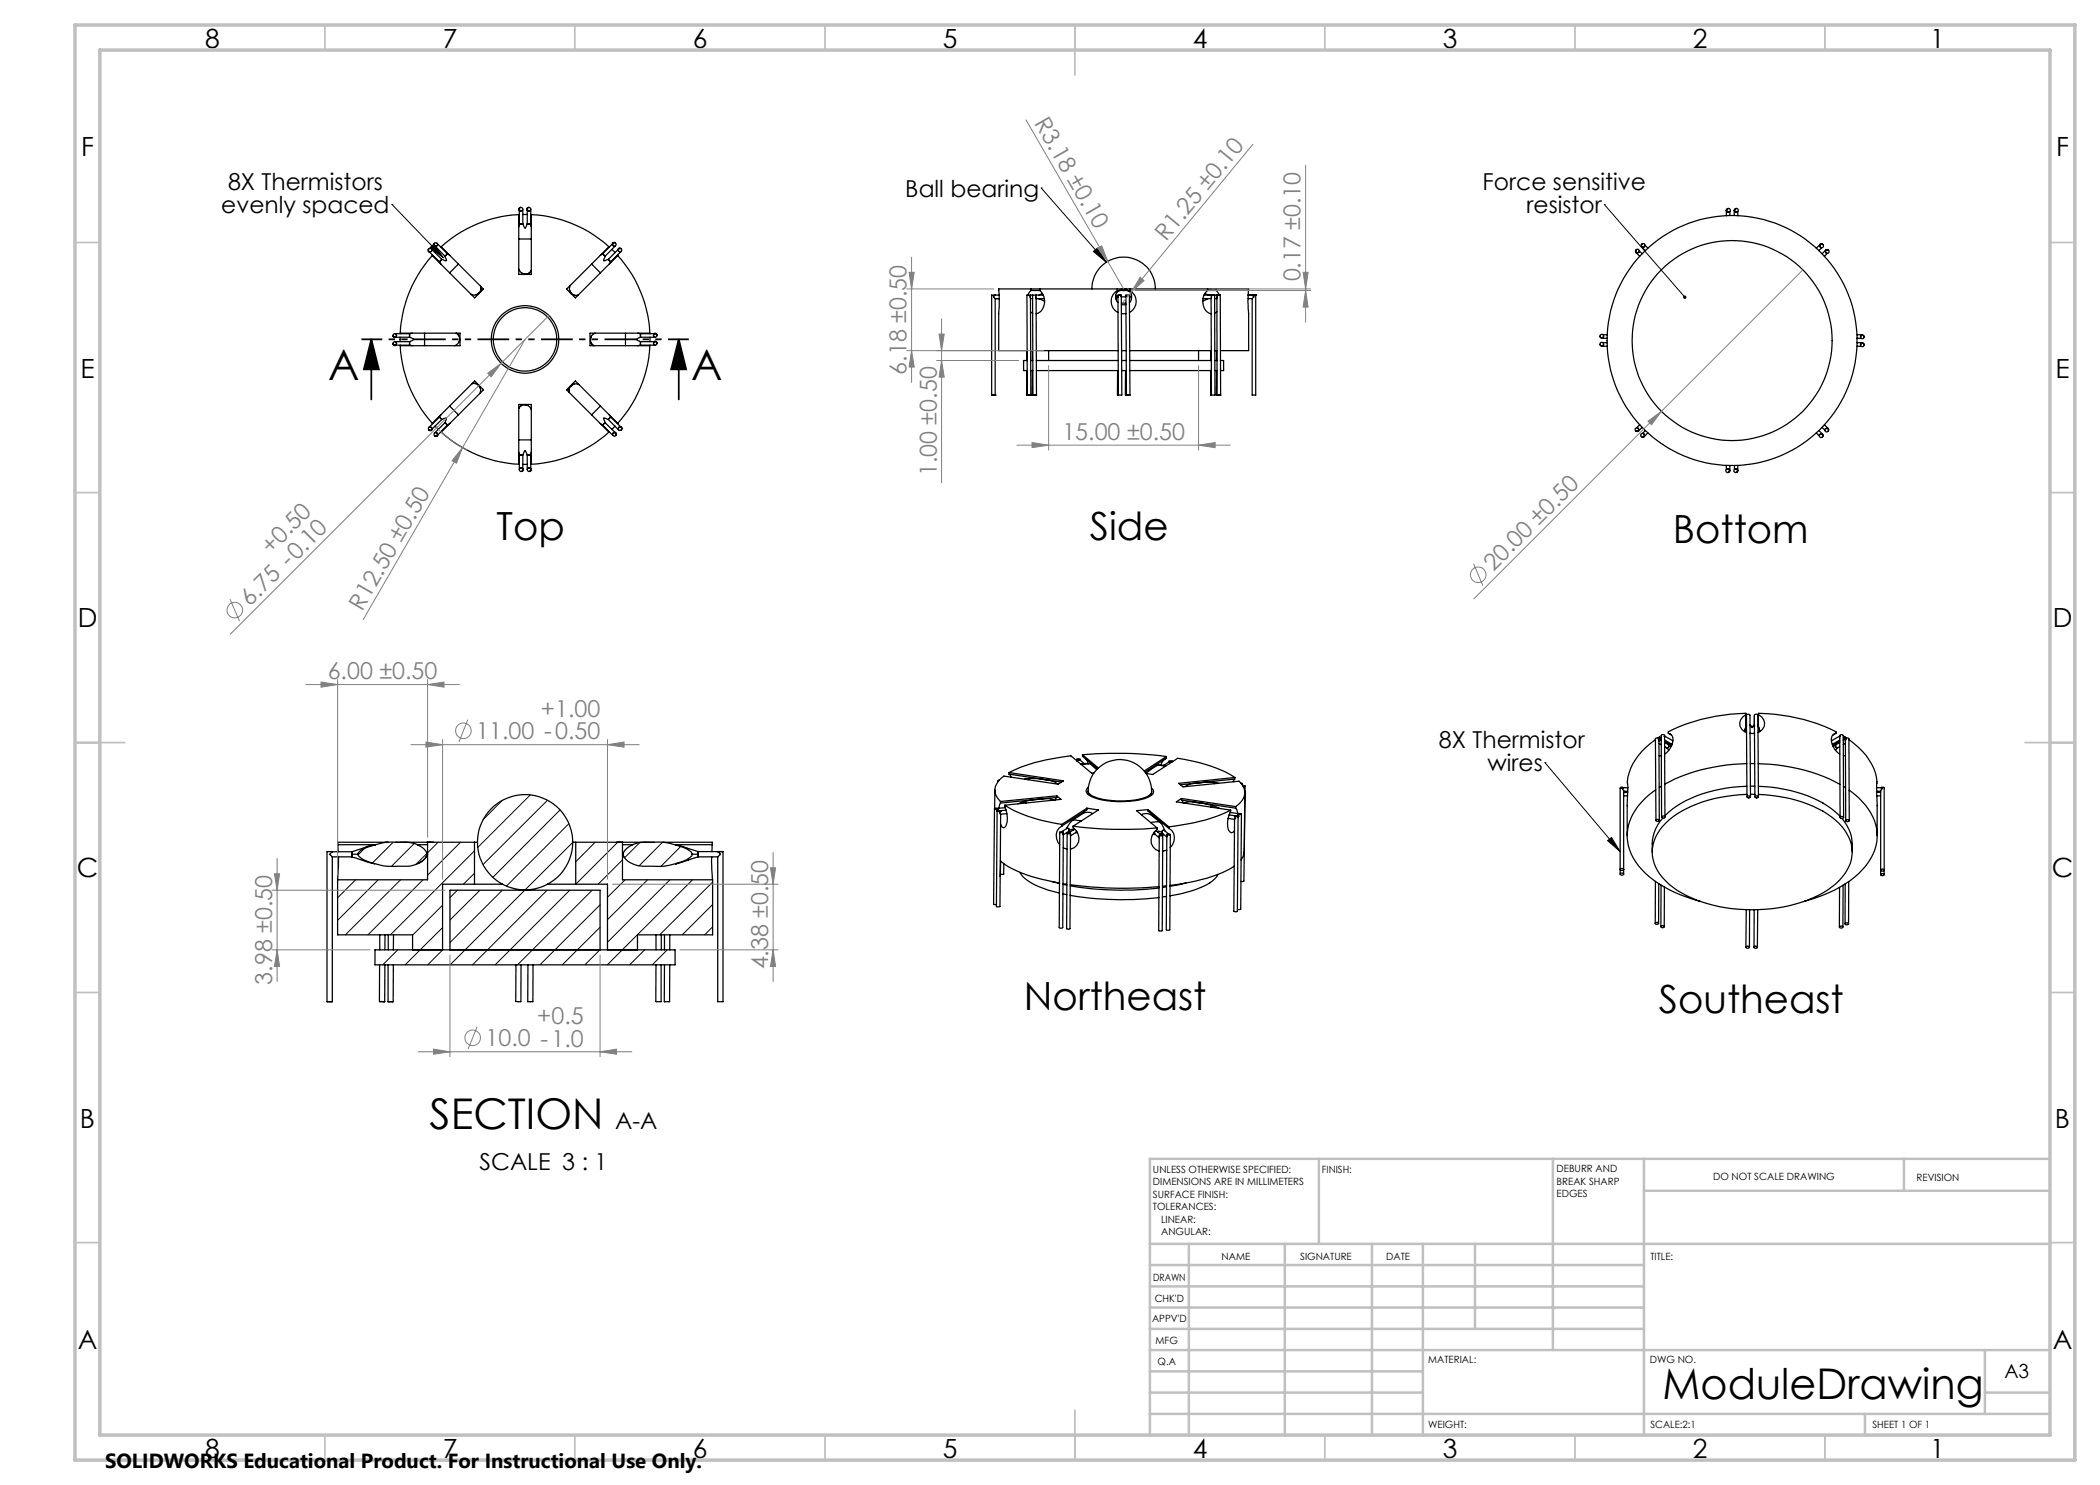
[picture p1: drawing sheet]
<svg xmlns="http://www.w3.org/2000/svg" width="420mm" height="297mm" viewBox="0 0 420 297" stroke-linecap="round" stroke-linejoin="round" font-family="sans-serif">
<g fill="none" stroke="#000" stroke-width=".25">
<path d="M85.8 49.8l-.2 .4 .3 .2M86.3 50.3l-.2 .1-.3-.1 2.1 2.1M86.3 49.8l2.1 2.1M86.5 51.1a25 25 0 0 0-6.5 15.5M86.5 51v.1M86.9 48.6l-.2 .2v.3l.4 .2M87.4 49.1l-.2 .1-.3-.1 2.1 2.2M87.4 48.7l2.1 2.1M87.7 49.9l-.7 .6M87.9 52.4l.3 .4M88.2 49.4h.1M88.2 49.4l8.5 8.4-1.8 1.8-8.4-8.5"/>
<path d="M88.4 51.9l-.5 .5M88.4 51.9l.9 .2M89 51.3l.3 .8M89.3 52.1h.1M89.5 50.8l-.5 .5M89.5 50.8l.5 .3M91.7 52.8l-1.8 1.8M95.7 58.6l-.5 .3M95.7 58.6a1.25 1.25 0 0 1-1.5 .2M96.1 57.2l.1 .8-.5 .6M96.2 57.3v.7M103.8 47.8h2.5"/>
<path d="M103.8 53.8v.2a1.17 1.17 0 0 0 1.2 .8M103.8 42.9a25 25 0 0 0-15.6 6.5M103.8 42.9v12h2.5v-12M103.9 44.8h.7M103.9 42.9h-.1M103.9 44.8l-.1 .6M104.2 41.5l-.4 .2 .1 .4M104.2 42.2l-.3-.4v3M104.4 54.6l.6 .2M104.6 44.8l.4 .8 .4-.8M104.6 42.9h.8M104.6 41.9v2.9"/>
<path d="M105.1 45.6h-.1M105.4 44.8h.8M105.8 41.5l-.4 .2v.4M105.8 42.2l-.4-.4v3M106.2 42.9h.1M106.2 41.9v2.9M106.2 44.8l.1 .6M106.3 54.1l-.5 .5-.8 .2M106.3 54.1l-.6 .5M106.3 42.9a25 25 0 0 1 15.5 6.5M113.9 58.1l.4 .5M114.1 57.1a1.26 1.26 0 0 0 .2 1.5"/>
<path d="M114.3 58.6l.6 .5 .8-.1M114.9 59.1h.7M118.3 52.8l1.8 1.8M120.5 50.8l.5 .5M120.5 50.8l-.4 .3M120.8 52.1h.1M121 51.3l-.2 .8 .8-.2M121.6 51.9l.5 .5M121.8 49.4h.1M121.8 49.4l-8.5 8.4 1.8 1.8 8.4-8.5M122.1 52.4l-.3 .4M122.4 49.9l.6 .6"/>
<path d="M122.6 49.1l-.1-.1 .1-.4-2.1 2.2M123.1 49.2l-2.1 2.1M123.1 48.6l-.4-.1-.3 .3M123.5 51v.1M123.5 51.1a25 25 0 0 1 6.5 15.5M123.8 50.3l-.2-.2 .2-.3-2.2 2.1M124.2 50.3l-2.1 2.1M124.2 49.8l-.4-.2-.2 .3M199 59h-.7v20M199 59l-.1 .2a.33 .33 0 0 0 .1 .5M199 59.7h.8M199 59h.8"/>
<path d="M199 59.7v19.3M206.1 59h-.7l.1 20M206.1 59l-.1 .4 .1 .1 .1 19.5M206.1 59.7h.4M206.1 59h.4M206.2 57.8h-6.5l.1 1.5-.1 10.8h5.7M206.2 58.1l-.6 .9M206.2 57.8v.3M206.2 58.1h1.8M206.2 57.8h1.8M206.5 59h.7M206.5 59l.1 20"/>
<path d="M207.2 59l-.1 .4 .1 .1 .1 19.5M207.2 59.7h1.6M207.2 59h1.4M207.8 59.7l1.1 .5M208 58.1a2.86 2.86 0 0 1-.4 4.5l-.4 .2M208 57.8h15.5M208 57.8v.3M208.5 58.7l-.7 .3M218.4 57.8a6.4 6.4 0 0 1 6.3-6.4 6.4 6.4 0 0 1 6.4 6.4M223.1 59.4l.1 .4M223.1 59.4h.1M223.2 59l-.1 .4"/>
<path d="M223.2 59.4l.1 .9 .3 .2M223.2 59.4h.4M223.2 59.4a1.13 1.13 0 0 1 1.5-1.3 1.11 1.11 0 0 1 1.2 .2 1.11 1.11 0 0 1 .4 1.1M223.5 57.8v.3a2.52 2.52 0 0 0 .1 4.4M223.5 57.8h2.5M223.6 59.4v-.4h.7v.4M223.6 59.4a.34 .34 0 0 1 .3-.4 .34 .34 0 0 1 .4 .4M223.6 59.4l.1 19.6M224.3 59.4l.1 19.6h-.7M224.3 59.4h.9M225.2 59.4l.1 19.6h.7l-.1-19.6M225.2 59.4v-.4h.7v.4"/>
<path d="M225.9 59.4h.4M226 58.3a1.63 1.63 0 0 0-2.5 0M226 57.8v.3a2.49 2.49 0 0 1-.1 4.4M226 57.8h15.5M226.3 58.9v.5M226.3 59.4a1.09 1.09 0 0 1-.4 1.1l.1-.1M226.3 59.4h.1M226.3 59.4v.4M240.6 59.7h1.6M240.8 59h2.7M241 58.7l.7 .3M241.5 58.1a2.79 2.79 0 0 0 .6 4.6l.2 .1"/>
<path d="M241.5 57.8v.3M241.5 58.1h1.8M241.5 57.8h1.8M241.6 59h.1M241.7 59.7l-1.1 .5M242.2 59h.7zM242.2 59l.1 .4-.1 .2 .1 19.4M242.9 59l.1 20h-.7M242.9 59.7h.5M243.3 57.8h6.4l-.1 2.7 .1 2.1v7.5h-5.6M243.3 58.1l.6 .9M243.3 57.8v.3"/>
<path d="M243.3 59h.8zM243.3 59l.2 .4-.1 19.6M244.1 59v20h-.7M249.6 59.7h.8M249.6 59h.8M250.4 59h.7zM250.4 59l.1 .1a.27 .27 0 0 1 .3 .3 .27 .27 0 0 1-.3 .3h-.1M251.1 59h.1M251.1 59v20h-.7v-19.3M327.2 50.5l.7 .8M327.3 49.9l-.2 .2 .1 .4M327.8 50.4l-.2 .2-.4-.1"/>
<path d="M327.8 50.2l.6 .6M328.3 49.4l.8 .7M328.4 48.8l-.2 .2 .1 .4M328.9 49.3l-.2 .2-.4-.1M329 49l.6 .6M345.7 41.7l-.3 .1-.1 .3M345.7 42.4l-.3-.1-.1-.3v1.1M346 42.3v.8M347.3 41.7l-.3 .1-.1 .3M347.3 42.4l-.3-.1-.1-.3v1.1M347.6 42.3v.8M364 48.9l.4-.1 .2 .1"/>
<path d="M364 48.9l-.1 .3 .2 .3M364 48.9l-.7 .7M364.3 49.5l-.5 .6M365.1 50l.4-.1 .2 .2M365.2 50l-.1 .3 .1 .3M365.2 50l-.8 .8M365.5 50.7l-.6 .6M78.6 68.7l.2 .4 .4-.1M78.6 67.1l.2 .4 .4-.1M79 68.3h2.9M79 66.7h2.9M79.3 68.7l-.3 .3h2.9"/>
<path d="M79.3 67.1l-.3 .3h2.9M80 67.4v.9M80 69.1a25 25 0 0 0 6.5 15.6M80 66.6v.1M80 69v.1M80 66.6h12v2.5h-12M81.9 68.3v.7M81.9 66.7v.7M81.9 67.4l.8 .4M81.9 69l.6 .1M82.5 66.6l-.6 .1M82.7 67.8l-.8 .5"/>
<path d="M82.7 67.8v.1M84.9 66.6v2.5M91.2 66.6l.6 .5 .1 .8M91.3 66.6l.5 .6M91.9 67.9l-.1 .6M91.9 67.9a1.41 1.41 0 0 1-1 1.2M94.4 76.8l.7-.1 .6 .4M94.4 76.7h.7M95.7 77.1l.4 .6M95.7 77.1a1.25 1.25 0 0 1 .3 1.6M113.8 77.7v.8M114.3 77.1l-.5 .7 .1 .7"/>
<path d="M114.8 76.8l-.5 .3M115.8 76.9a1.26 1.26 0 0 0-1.5 .2M118.1 67.9l.2 .7 .5 .5M118.3 67.3l-.2 .6M118.3 68.6l.4 .5M119.1 66.6a1.27 1.27 0 0 0-1 1.3M125.1 66.6v2.5M127.3 67.9h.1M127.3 67.9l.8 .4M127.5 66.6l.6 .1M128.1 66.7v.7M128.1 66.7h3l-.4 .4"/>
<path d="M128.1 68.3h3l-.4 .4M128.1 68.3v.7M128.1 67.4l-.8 .5M128.1 69h2.9M128.1 67.4h2.9M128.1 69l-.6 .1M130 69.1a25 25 0 0 1-6.5 15.6M130 66.6v.1M130 66.6h-12v2.5h12M130 67.4v.9M130 69v.1M130.8 66.7h.4l.2 .4"/>
<path d="M130.8 68.3h.4l.2 .4M198.3 79h.1M198.3 79h.7zM199 79h.1M205.3 79h.2zM205.4 70.1v2M205.4 74.1l-.1 4.9M205.4 72.1h-.7v2h.8M205.5 79h.7zM206.1 62.3l.5 .3M206.1 72.1h.5M206.1 74.1h.5"/>
<path d="M206.1 70.1h.5M206.4 79h.8zM206.5 70.1v2M206.5 74.1l-.1 4.9M206.6 79h.7zM207.2 79h.1M207.3 72.1h16.3M207.3 70.1h16.3M207.3 74.1h16.4M209.7 70.1v2M223.5 74.1v4.9h.2M223.5 60.4l.1 .1"/>
<path d="M224.3 60.9h.9M224.3 60.6h.9M224.3 62.7h.9M224.3 72.1h.9M224.3 70.1h.9M224.4 74.1h.8M225.1 74.1v4.9h.7M225.8 79h.1M225.9 70.1h16.4M226 72.1h16.3M226 74.1h16.3M239.7 70.1v2"/>
<path d="M242.2 74.1l-.1 4.9h.2M242.2 70.1v2M243 70.1h.4M243 72.1h.4M243 74.1h.4M243.3 74.1v4.9h.1M243.3 70.1v2M243.4 79h.6M243.4 62.3l-.4 .3M244 79h.1M244.1 72.1h.6v2h-.6M320 67.2l.1 .4 .3 .1"/>
<path d="M320 68.8l.1 .3 .3 .1M320.6 67h.9M320.6 68.5h.8M320.7 67.2l-.1 .3-.2 .2h1M320.7 68.8l-.1 .4h-.2h1.1M371.4 67h1.1M371.4 67.7h.8M371.4 69.2h.8M371.4 68.5h1.1M372.4 68.5l.3 .1 .1 .4M372.4 67l.3 .1 .1 .3M372.5 68.5l-.3 .2-.1 .3"/>
<path d="M372.5 67l-.3 .1-.1 .3M86.4 85.8l-.2 .3-.4-.1M86.5 84.7h.1M86.5 84.7l8.4-8.5 1.8 1.8-8.5 8.4M87 85.2l.7 .7M87.6 87l-.3 .3-.4-.2M87.9 83.4l.5 .5M87.9 83.4l-2.1 2.1M88.2 86.4h.1M88.2 82.9l-.3 .5M88.2 86.4a25 25 0 0 0 15.6 6.4M88.4 83.9l-2.1 2.1 .1-.1-.1-.4"/>
<path d="M88.4 83.9l.9-.3-.3 .9M89 84.5l.5 .5M89 84.5l-2.1 2.1M89.2 83.6h.1M89.5 85l-2.1 2.1v-.5M89.9 81.2l1.8 1.8M90 84.7l-.5 .3M103.8 88h2.5M103.8 92.8h.1M103.8 90.4l.1 .6M103.8 92.8v-11.9h2.5v11.9M103.9 91h.7"/>
<path d="M103.9 91v2.9M104.3 81.1l-.5 .5M104.6 93.7v.4l-.4 .2M104.6 91v2.9l-.4-.3M104.6 91l.4-.8 .4 .8M104.6 92.9h.8M105 90.2h.1M105 81l-.8 .1-.4 .6M105 81l.6 .1M105 81a1.33 1.33 0 0 1 1.3 .9M105.4 91h.8M105.4 91v2.9"/>
<path d="M106.2 91v2.9l-.1-.2-.3-.1M106.2 93.7v.4l-.4 .2M106.2 92.8h.1M106.3 90.4l-.1 .6M120.1 84.7l.4 .3M120.1 81.2l-1.8 1.8M120.5 85l2.1 2.1M120.8 83.7l.8 .2M120.8 83.7l.2 .8M120.8 83.6v.1M121 84.5l-.5 .5M121 84.5l2.1 2.1"/>
<path d="M121.6 83.9l2.1 2.1M121.8 86.4a25 25 0 0 1-15.5 6.4M121.8 82.9l.3 .5M121.8 86.4h.1M122.1 83.4l2.1 2.1h-.4M122.1 83.4l-.5 .5M122.6 86.6l.1-.1 .4 .1M122.9 86.5l.4 .2-.2 .4M123 85.2l-.6 .7M123.5 84.7h.1M123.5 84.7l-8.4-8.5-1.8 1.8 8.5 8.4M124.1 85.3l.2 .1 .1 .3-.2 .3"/>
<path d="M327.1 86.1l.3 .2 .3-.1M327.6 85.7l.2 .2-.1 .3M327.9 84.9l-.6 .6M328.3 87.3l.3 .2 .2-.2M328.4 85.5l-.7 .7M329.1 86.1l-.6 .6M329.6 86.6l-.8 .7 .1-.2-.1-.3M345.3 93.1v.8M346 94.1l-.1 .3-.4 .1M346 93.1v1.1l-.2-.3-.3-.1M346.9 93.1v.8M347.6 94.1l-.1 .3-.4 .1"/>
<path d="M347.6 93.1v1.1l-.1-.3-.4-.1M363.3 86.6l.6 .6M363.8 86.1l.7 .8-.3-.2-.2 .2M364.4 85.5l.6 .5M364.5 86.8l.1 .3-.1 .3M364.9 84.9l.8 .8-.4-.1-.2 .2M365.6 85.7l.2 .3-.2 .3M199 158l-.1 3.7M199.6 156.1v.2M199.8 156l-.2 .1 .1 .1M201.8 154.5a34.8 34.8 0 0 1 12.4-3.3l4.1 3.4h.5M201.8 154.8l.4 .6"/>
<path d="M201.8 154.5v.3M201.8 154.5l10.9 1.7-1.1 .6M201.8 154.8l10.5 1.6M204.9 155.8l1.2-.1-.5 .2M206.1 155.7h1.1a9.1 9.1 0 0 1 4.4 1.1M211.3 159.5l-.3 .5M211.3 159.2l.9 .7-11.2 1.1M211.3 159.2l-11.2 1.1M211.3 159.5l-11.2 1.1M211.3 159.2v.3M211.6 156.8l-10.8-1.6a3.3 3.3 0 0 0-1.6 3.8l.9 1.3M215.3 151.9v.2"/>
<path d="M215.4 151.8l.6 .1-.3 .1zM215.8 152l1.1 .7M215.8 152l-.4 .2M216 151.9v.1M216.3 152.9l.7-.1a1.05 1.05 0 0 1 1.2 .1M216.5 151a76.9 76.9 0 0 1 16.8 .3M216.5 151v.3l3 2.5M216.5 151l3.2 2.6M216.7 152.7l-.1 .1 .2-.1M216.7 152.8h-.6M216.8 152.7h.9M217.2 151.8l.3 .5 .1 .4"/>
<path d="M217.6 158.2a6.4 6.4 0 0 1 6.4-6.3 6.4 6.4 0 0 1 6.3 6.4M217.6 158.2l.1 .2a5.6 5.6 0 0 0 4.1 1.7 15.7 15.7 0 0 0 7.8-.9l.7-.6v-.3M217.6 158.2l.1 .7M217.7 157.5a.86 .86 0 0 0-.5 .8 .86 .86 0 0 0 .6 .8 15.9 15.9 0 0 0 9.4 1 5.2 5.2 0 0 0 3.5-1.5 .83 .83 0 0 0-.4-1M218.2 152.9l1.2 1M229.2 154.7l1.3 .2 5-3.2a28.9 28.9 0 0 1 11.5 3.8M230.3 158.3v.8M231.6 153l1.3 .1M232.7 153.1l.5 .1M232.8 153.1h-.1M232.9 153.1h.2h-.2M233 151.8l-.3 .2-.5 1"/>
<path d="M233.1 153.3l-1.5-.3-1.2 .7-1.2 1M233.3 151.3v.3l-4.3 2.8M233.3 151.3l-4.5 2.9M233.8 152.3l.7-.1-.2 .2zM233.8 152.3v.1M234 152.4l.3 .1M234 152.4l-1.2 .7M234.5 152.3h.1M236.3 159.7l10.9 1.6M236.3 159.7l-1 .7 10.8 1.6M236.3 159.7v.3M240.6 156.5l-4.5 .4"/>
<path d="M242.5 156.5l1.2 .2M242.5 156.5l-2.9 .1a4 4 0 0 0-2.6 .7M242.5 156.5l.4 .2M246.9 155.8l-.3 .5M246.9 155.8l-6.1 .7M247 155.5l-11.3 1.2 .9 .7 11.2-1.2a2.87 2.87 0 0 1-.1 4.7l-.5 .4M247 155.5l-.1 .3M248.2 156.6l.3 .1-.1 .1M248.5 156.7v.3M248.5 157.1l.5 .1-.4 .1M249 158.5l-.2 11.9-.2 .8-.4 .8M249 157.2l-.2 19-.6 .1"/>
<path d="M324.7 157.5a.45 .45 0 0 0-.7 .1v17.2M324.7 159.2h.8M324.7 158.3h.8M324.7 158.5h.8M325.5 158.3v.2M325.6 157.5l-1 .1a.23 .23 0 0 0-.1 .2 .23 .23 0 0 0 .2 .2v16.8M331.1 147.9a11.8 11.8 0 0 0-5.6 8.7l.1 .9-.2 9.6M331.2 158a11.9 11.9 0 0 0-5.8 8.7 10.4 10.4 0 0 0 3.7 8 25.7 25.7 0 0 0 10.9 5.6M331.8 147.9a.37 .37 0 0 0-.3-.3 .37 .37 0 0 0-.4 .2l.1 16.3M331.8 147.9h-.1l.1 .2 .1 16M331.8 147.9l.4 .2M331.8 148.7l.4 .2"/>
<path d="M331.8 151.2h.4M331.9 147.4l-.3 .2M331.9 147.4v.3M331.9 147.7l-.1 .1M331.9 147.7l.3 .1M331.9 147.4l.3 .2M332.3 157.2l-.4 .3M332.9 147.2a.34 .34 0 0 0-.3-.3 .34 .34 0 0 0-.4 .2l.1 16.3M332.9 147.2l.1 16.2M332.9 147.2l1.7 1M333 148.5l.7 .5a.41 .41 0 0 1-.3 .6M333 148l1.4 .9"/>
<path d="M333 149.3l.4 .3M333 148.3l1.3 .7M333.3 149.5l.5 .5M333.7 146.6a1.29 1.29 0 0 1 .8 1.9 3.9 3.9 0 0 1-1.5 2.3M333.7 146.6l.6 .4M333.8 149.1l-.1 .3-.3 .2M333.8 149.1l.5 .2M334.4 149h-.7l.1 .1M349.2 145.3v-2.6a37 37 0 0 0-15.5 3.7v.2M349.2 142.9a1.87 1.87 0 0 0-1.3 1.8 1.87 1.87 0 0 0 1.4 1.8M349.3 145l-.4 1.3 .4-1.2M349.3 145.1v-2.1a.4 .4 0 0 1 .7 0l.1 16.4"/>
<path d="M349.3 143.3l.1 16.1M349.4 157.3a26.8 26.8 0 0 0-14.8 4.4l-1.6 1.4M349.4 152.7a36.6 36.6 0 0 0-16.4 4.1M349.4 158.9a26.8 26.8 0 0 0-14.8 4.5 8.9 8.9 0 0 0-4.1 7.8 10.1 10.1 0 0 0 4.9 6.8 30.8 30.8 0 0 0 22.7 3.1 18.3 18.3 0 0 0 10.8-6.3 7.2 7.2 0 0 0-.5-9.5 21 21 0 0 0-12.8-6l-3.9-.4M349.4 159.3a.35 .35 0 0 1 .4-.1 .35 .35 0 0 1 .3 .3 .35 .35 0 0 1-.4 .1 .35 .35 0 0 1-.3-.3zM350 145.1l.4 .4 .5-.4M350 146.6h.9M350.1 157.2h.9M350.1 152.7h.8M350.1 158.9h.9M350.9 145l-.4 .3-.5-.3M350.9 143.3l.1 16.1"/>
<path d="M350.9 145.1v-2.1a.4 .4 0 0 1 .7 0l.1 16.4M351 159.3a.35 .35 0 0 1 .4-.1 .35 .35 0 0 1 .2 .3 .35 .35 0 0 1-.3 .1 .35 .35 0 0 1-.3-.3zM351.6 145l.4 1.3-.4-1.2M351.6 152.7a35.7 35.7 0 0 1 16.4 4.2M351.7 157.3a26.8 26.8 0 0 1 14.6 4.4l1.7 1.6M351.7 142.9a1.88 1.88 0 0 1 1.2 1.8 1.88 1.88 0 0 1-1.3 1.8M351.7 145.3v-2.6a37 37 0 0 1 15.5 3.7v.2M366.5 149l.7-.1-.1 .2M367.1 149.1l.1 .4 .3 .1M367.1 149.1l-.5 .1M367.2 146.6a1.29 1.29 0 0 0-.9 1.9 3.7 3.7 0 0 0 1.6 2.3M367.2 146.6l-.6 .4"/>
<path d="M367.5 149.5l-.4 .5M367.9 148.5l-.8 .5a.41 .41 0 0 0 .4 .6M367.9 147.2a.36 .36 0 0 1 .4-.3 .36 .36 0 0 1 .4 .2v16.4M367.9 147.2l.2 .1-.2 .2 .1 16M367.9 149.3l-.4 .3M367.9 148l-1.4 .9M367.9 147.2l-1.6 1M367.9 148.2l-1.3 .8M368.7 151.2h.4M368.7 157.3l.4 .2M369 147.7l.1 .1M369 147.4v.3"/>
<path d="M369 147.4l.3 .2M369 147.7l-.3 .1M369 147.4l-.3 .2M369.1 147.8a.4 .4 0 0 1 .7 0l.1 16.3M369.1 147.8l.1 .1-.1 .3v15.9M369.1 147.8h.1M369.1 148.7l-.4 .2M369.1 147.8l-.4 .3M369.8 147.9a12.6 12.6 0 0 1 5.5 7.5l.1 11.7M369.8 158a11.9 11.9 0 0 1 5.6 8.7 10.4 10.4 0 0 1-3.7 8 25.3 25.3 0 0 1-10.8 5.6M375.3 157.5l1 .1a.28 .28 0 0 1 .1 .3 .28 .28 0 0 1-.2 .2l-.1 16.8M375.3 158.5h.8"/>
<path d="M375.3 158.3h.8M375.4 159.2h.7M375.4 158.3v.2M376.2 157.5l.4-.1 .2 .2v17.3M66.5 170.4h-1.1v29.9M66.5 170.4l-.2 .1a.34 .34 0 0 0-.4 .4 .34 .34 0 0 0 .4 .3l.2 .2M66.5 171.4h3.9M66.5 171.4v28.9M66.5 170.4h3.9M67.5 176v11h15v3M67.6 168.9l.1 1.5M67.6 168.9h7.5"/>
<path d="M67.7 171.4l-.2 4.6M70.4 171.4l4.5 1.4M70.4 170.4v.4M70.4 170.8v.6M70.4 170.4v1M70.4 170.8h1.2M71.6 170.8v.3a5.5 5.5 0 0 0 3.3 1.6M74.9 168.9l-4.5 1.5M74.9 169a10.2 10.2 0 0 1 4.7-.5 6.3 6.3 0 0 1 5.3 1.4l.5 .9M74.9 169h.1M74.9 169a5.1 5.1 0 0 0-3.3 1.7v.1M74.9 172.7v.1"/>
<path d="M77.6 168.4h-10v.5M79.1 168.4h15.8M83.5 168.9h2M83.7 169l.1 .1M85.3 170.5l.1 .3M85.4 170.8a2.68 2.68 0 0 1-1.8 1.9M85.4 170.8v.2a4.2 4.2 0 0 1-4.4 2.2h-1.3a11.4 11.4 0 0 1-4.8-.5M85.4 170.8h.1M85.4 168.4h1.3M85.5 168.4v7.6h-18M94.9 168.4h.6M94.9 176.8h5.6"/>
<path d="M94.9 168.4v8.4M94.9 176.8h-6.4v13.2M95.5 168.4a9.5 9.5 0 0 0 9.5 9.6 9.5 9.5 0 0 0 9.5-9.6M95.5 168.4a9.5 9.5 0 0 1 9.5-9.5 9.5 9.5 0 0 1 9.5 9.5M109.5 176.8h5.6M114.5 168.4h.6M115.1 168.4h15.7M115.1 176.8h6.4v13.2M115.1 168.4v8.4M123.3 168.4h1.3M124.5 168.4v7.6h18M124.5 168.9h2"/>
<path d="M124.8 171.4v.1M132.6 168.4h9.9v.5M135.1 169a10.2 10.2 0 0 0-4.8-.5 6 6 0 0 0-5.2 1.5l-.5 .8a2.12 2.12 0 0 0 1.5 1.8 5.5 5.5 0 0 0 3.4 .6h.9a10.7 10.7 0 0 0 4.7-.5M135.1 169a5.1 5.1 0 0 1 3.3 1.7v.1M135.1 172.8h.1M135.1 172.7h.1M135.1 169h.1M137.7 172l-2.6 .8M138.4 170.8v.2a3.5 3.5 0 0 1-1.9 1.3l-1.4 .4M138.4 170.8h1.2M139.6 171.4l-2 .6M139.6 170.8v.6"/>
<path d="M139.6 170.3v.5M139.6 170.3v1.1M139.6 171.4h3.9M139.6 170.3h3.9M142.3 171.4l.2 4.6M142.5 168.9h-7.4l4.5 1.4M142.5 168.9l-.1 1.4M142.5 176v11h-15v3M143.5 170.3l.3 .3a.37 .37 0 0 1 .2 .4 .37 .37 0 0 1-.3 .3l-.2 .1M143.5 170.3h1.1zM144.6 170.3v30h-1.1v-28.9M198.9 161.7l-.2 19.1 .6 .1"/>
<path d="M198.9 161.7h.7l-.5 .2zM199.4 162.2l-.1 19.1 .3 .1 .4-.1 .1-18.5M199.5 162.1l.6 .1-.3 .1zM199.6 161.7l-.2 .5M200.1 172.2a21.1 21.1 0 0 0 9.4 3.9l2.4 .5M200.1 160.6l-.3 1.1M200.1 160.3v.3M200.1 162.2h.1M200.1 172.2l-.1 3.1M200.1 162.2v.2a.23 .23 0 0 0-.2 .2 .23 .23 0 0 0 .2 .2M200.8 172.8l-.1 2h-.6M201 161v.4a4.6 4.6 0 0 1 0 4l-.2 .2-.4-.2-.3-.6"/>
<path d="M201 161a28.4 28.4 0 0 0 11.4 3.9M201 161.5l-1.5 .2M201.2 162l-1.1 .1M201.4 162.7l-1.3 .1M204 174.5a8.1 8.1 0 0 0 4.7 3.2l3.2 .9M205.2 160.6l-.4-.3-1.2 .5M210.4 176.3l1.5 .4M210.7 160a7.6 7.6 0 0 0-3.9-.1l-2 .4M211.9 166.4l-.1 19.1 .3 .1 .4-.1 .2-18.6M212 166.4l.3-.1 .4 .2h-.5zM212.4 165.2a2.37 2.37 0 0 0-.5 3.7M212.4 164.9v.3"/>
<path d="M212.6 178.8l.8 .1M212.6 176.7l.8 .1M212.6 176.9l.8 .1M212.7 166.4v.5M212.7 169.5l.7 .3M213.4 165.7a.34 .34 0 0 1 .4 .1 .34 .34 0 0 1-.1 .5M213.4 165.7a.35 .35 0 0 1 .5 .3M213.4 165.7l-1.1 .6M213.4 166.6l-.1 19.2h.3l.4-.1 .1-19.1M213.4 166.6l.4-.1 .3 .2zM213.7 166.3l.4 .1M213.7 166.3l-1 .7"/>
<path d="M213.9 166l-.2 .3M214 179.1a62.4 62.4 0 0 0 17.8 .4M214.1 177.2a62.4 62.4 0 0 0 17.7 .4M214.1 176.9a80.8 80.8 0 0 0 17.7 .4M214.6 165.2v.4a2.35 2.35 0 0 1 1.2 2.2 2.35 2.35 0 0 1-1.6 2h-.1M214.6 165.2a77 77 0 0 0 16.8 .4M214.7 166l-.3-.1-.5 .1M214.8 165.9l.1-.1-1.1 .7M215.1 166.5h.4M215.2 166.4h.1M215.3 166.3l-.1 .2-1.1 .7M216.3 164.2l-.8-.1a1.26 1.26 0 0 0-1.8 .9l-.4 .7"/>
<path d="M216.9 162.3l-.4 .4M217.4 161.6l2.3 .4-5.1 3.2M217.4 161.6l-5 3.3M217.4 161.6v.4l-5 3.2M218.5 162.7a2.29 2.29 0 0 0-2.8 .6l-1.2 .8M228.2 162.9a2.08 2.08 0 0 1 2.8 .7l1.1 .9M229.6 161.9l4.2 3.5M229.6 161.9l-2.3 .2 4.1 3.5M229.6 161.9v.3l4.2 3.5M230.2 164.5l1-.1a1.01 1.01 0 0 1 1 .2M230.4 162.8l.2 .5M230.8 166.5l.1 .1"/>
<path d="M230.9 166.6l.1 .2M231 166.9h-.4M231 166.9h.1M231 166.8l.8 .8M231.4 166.3a.35 .35 0 0 0-.5 0 .35 .35 0 0 0 .1 .5M231.4 166.3l-.3-.1-.2 .4M231.4 165.6v.3a2.32 2.32 0 0 0-1.2 2.3 2.32 2.32 0 0 0 1.6 2M231.4 166.3l.8 .7M231.5 166.4l.2-.2 .7 .2M231.8 167.1l.1-.1a.4 .4 0 0 1 .6 .1zM231.8 167.1v.4M232.2 164.6l.8 1.6"/>
<path d="M232.4 166.4v.2M232.4 166.6l1 .8M232.6 166.7l-.6 .1M232.6 167.1l-.2 19-.2 .1-.5-.1 .1-18.6M232.9 166.1a.35 .35 0 0 0-.5 .1 .35 .35 0 0 0 0 .4M232.9 166.1a.34 .34 0 0 0-.4 0 .34 .34 0 0 0-.1 .3M232.9 166.1l.8 .7M233.3 177.4l-.8 .1M233.3 179.3l-.8 .1M233.3 177.2l-.8 .1M233.4 166.9l-.1 19 .2 .2 .5-.2 .1-19M233.4 166.9l.3-.1 .4 .1z"/>
<path d="M233.4 170l-.8 .2M233.8 165.7a2.35 2.35 0 0 1 .2 3.8M233.8 165.4v.3M236.3 160l.3 .6M236.3 160l10.9 1.6M236.8 160.6l.9-.2h.8l4.1 .7-.5 .3M237.2 176.6l-3.2 .7M242.6 161.1l1.3 .6M243.6 174.9a6.1 6.1 0 0 1-3.5 2.6l-2.4 .9-3.7 .8M245.6 163.7l1.3 .2M245.8 163l1.2 .2M246 162.5l1.7 .2"/>
<path d="M246.1 162v.3a4.1 4.1 0 0 0-.1 4.1l.3 .1 .6-.3M246.1 162a34.8 34.8 0 0 1-12.3 3.4M246.8 173.2a30.8 30.8 0 0 1-12.8 3.9M246.9 163.3v.1a.23 .23 0 0 1 .2 .2 .23 .23 0 0 1-.2 .3M246.9 163.2v.1M246.9 163.2a.4 .4 0 0 1 .7 .1h-.5zM247.2 161.6l.3 1.1M247.2 161.3v.3M247.6 162.8h.1M247.6 162.8l.2 .4-.2 .2M247.6 162.7l.7 .1-.4 .1zM247.6 163.2l-.1 19.1h-.1h-.6l.1-18.4"/>
<path d="M248.3 162.8l-.2 19-.6 .1M324.1 173.8a.35 .35 0 0 1 .3-.1 .35 .35 0 0 1 .3 .3 .35 .35 0 0 1-.4 .1 .35 .35 0 0 1-.2-.3zM324.1 174.7a.28 .28 0 0 1 .4-.1 .28 .28 0 0 1 .1 .4h-.5l-.1-.2zM331.1 176.3l-.1 8.4M331.2 164a.39 .39 0 0 1 .7 .1 .39 .39 0 0 1-.7-.1zM331.8 176.7l-.1 8M332.2 177v8.3M332.3 163.3a.39 .39 0 0 1 .7 .2 .36 .36 0 0 1-.4 .1 .36 .36 0 0 1-.3-.3zM332.6 163.6a8.4 8.4 0 0 0-2.2 6.8M332.9 177.4l-.1 7.9M367.9 177.5v7.9M368.1 163.4a.3 .3 0 0 1 .3-.1 .3 .3 0 0 1 .2 .4h-.5z"/>
<path d="M368.4 163.7a8.5 8.5 0 0 1 2.1 6.7M368.6 177.1v8.3M369 176.8v8M369.3 164l.2-.1 .3 .2a.32 .32 0 0 1-.3 .3 .32 .32 0 0 1-.3-.3zM369.7 176.3v8.5M376.2 174.8l.3-.1 .3 .2a.32 .32 0 0 1-.3 .3 .32 .32 0 0 1-.3-.3zM376.2 173.9l.3-.1 .3 .2a.32 .32 0 0 1-.3 .2 .32 .32 0 0 1-.3-.2zM75 190h60v3h-60zM75.9 193v7.3M76 187v3M77 193l-.1 7.3M77 187v3"/>
<path d="M77.6 193v7.3M77.6 187v3M78.7 193l-.1 7.3M78.7 187v3M90 190v-12h30v12M103.2 193v7.3h.3h.7v-7.3M105.6 193v7.3h1v-7.3M131.2 193v7.3h1v-7.3M131.2 187v3M132.3 187v3M132.9 193v7.3h1v-7.3M132.9 187v3"/>
<path d="M133.9 187v3M331.1 184.5l.6 .1a.3 .3 0 0 1-.3 .3 .3 .3 0 0 1-.3-.4zM332.2 185.3a.39 .39 0 0 1 .6 .1 .39 .39 0 0 1-.6-.1zM349.2 189.4a.35 .35 0 0 1 .4-.2 .35 .35 0 0 1 .2 .3 .35 .35 0 0 1-.3 .2 .35 .35 0 0 1-.3-.3zM349.3 181.9l-.1 7.5M349.9 182v7.4M350.8 182v7.5M350.9 189.3a.31 .31 0 0 1 .4-.1 .31 .31 0 0 1 .1 .4h-.5zM351.5 182v7.5M367.9 185.3a.35 .35 0 0 1 .4-.1 .35 .35 0 0 1 .2 .3 .35 .35 0 0 1-.3 .1 .35 .35 0 0 1-.3-.3zM369 184.7a.31 .31 0 0 1 .4-.2 .31 .31 0 0 1 .2 .4h-.5zM65.4 200.3h1.1z"/>
<path d="M75.9 200.3h1zM77.6 200.3h1z"/>
<circle cx="86" cy="50" r=".35"/>
<circle cx="87.2" cy="48.9" r=".35"/>
<circle cx="104.2" cy="41.8" r=".35"/>
<circle cx="105.8" cy="41.8" r=".36"/>
<circle cx="122.9" cy="48.9" r=".35"/>
<circle cx="124" cy="50" r=".35"/>
<circle cx="327.5" cy="50.2" r=".36"/>
<circle cx="328.6" cy="49.1" r=".36"/>
<circle cx="345.7" cy="42.1" r=".35"/>
<circle cx="347.3" cy="42.1" r=".35"/>
<circle cx="364.3" cy="49.2" r=".36"/>
<circle cx="365.5" cy="50.3" r=".36"/>
<circle cx="78.9" cy="67.1" r=".36"/>
<circle cx="79" cy="68.7" r=".35"/>
<circle cx="105" cy="67.9" r="6.7"/>
<circle cx="105" cy="67.9" r="6.3"/>
<circle cx="131.1" cy="67.1" r=".35"/>
<circle cx="131.1" cy="68.7" r=".35"/>
<circle cx="320.4" cy="67.2" r=".35"/>
<circle cx="320.4" cy="68.8" r=".35"/>
<circle cx="346.4" cy="68.1" r="20"/>
<circle cx="346.4" cy="68.1" r="25"/>
<circle cx="372.5" cy="69" r=".35"/>
<circle cx="372.5" cy="67.4" r=".35"/>
<circle cx="86" cy="85.7" r=".35"/>
<circle cx="87.1" cy="86.9" r=".35"/>
<circle cx="104.2" cy="93.9" r=".35"/>
<circle cx="105.8" cy="93.9" r=".35"/>
<circle cx="122.9" cy="86.9" r=".35"/>
<circle cx="124" cy="85.8" r=".35"/>
<circle cx="327.4" cy="85.9" r=".35"/>
<circle cx="328.5" cy="87" r=".35"/>
<circle cx="345.5" cy="94.2" r=".35"/>
<circle cx="347.1" cy="94.2" r=".35"/>
<circle cx="364.2" cy="87.2" r=".35"/>
<circle cx="365.3" cy="86" r=".35"/>
</g>
<g fill="none" stroke="#000" stroke-width=".2">
<path d="M208.2 37.6h.1M208.2 37.6l13.1 14.9M78.4 40.9h.1M78.4 40.9l10.3 10.7M86 49.5l.7-.7 2 2.8zM218.7 50.3l.8-.7 1.8 2.9zM320.9 40.9h.1M320.9 40.9l16.1 18.5M106 159l-10.5 10.5M309 152.5h.1M309 152.5l15 17.8M71.1 176l-3.6 3.6"/>
<path d="M73 169.6l-1.4 1.4M75.6 176l-8.1 8.1M78.6 168.4l-4.1 4.2M80.1 176l-11 11M82.9 168.7l-4.6 4.6M84.6 176l-11 11M85.4 170.7l-2.3 2.2M87.6 168.4l-2.1 2.2M91.5 178l-1.5 1.5M92.1 168.4l-6.6 6.6M94.9 170.2l-16.8 16.8M94.9 174.7l-2.2 2.1"/>
<path d="M96 178l-6 6M100.5 160.1l-3.9 3.8M100.5 178l-10.5 10.5M105 178l-15 15M109.4 178l-14.9 15M109.5 160.1l-12.9 12.8M112 162l-13.4 13.5M113.8 164.7l-12.5 12.5M113.9 178l-14.9 15M114.5 168.5l-9.5 9.5M118.4 178l-14.9 15M119 168.4l-3.9 4"/>
<path d="M123.5 168.4l-8.4 8.4M124.5 172l-4.9 4.8M125 176l-3.5 3.5M128 168.5l-3.1 3.1M129.5 176l-8 7.9M132.5 168.4l-4.7 4.8M134 176l-12.5 12.5M136.1 169.3l-3.9 4M138.5 176l-17 17M142.5 176.4l-10.6 10.6M321.5 168.1l.8-.6 1.7 2.8zM75.1 190h-.1"/>
<path d="M79.6 190l-3 3M88.5 181l-6 6M88.5 185.5l-7.5 7.5M88.5 190l-3 3M120 185.5l-7.5 7.5M120 189.9l-3 3.1M120 181l-12 12M128.9 190l-3 3M133.5 190l-3 3M135 192.9l-.1 .1M142.5 180.9l-6 6.1M142.5 185.4l-1.6 1.6"/>
</g>
<g fill="none" stroke="#808080" stroke-width=".2">
<path d="M205.2 24l19.5 33.8M250.6 28.9l-24.3 29.4M261.1 33.1v31.3M181.3 57.8h17.5M181.8 54.5h1l-.5 3.3zM182.3 51.4v25.1M219.5 49.7l.8-.5 1.2 3.1zM226.3 58.3l-1.6 2M227 58.1h35.1M228 55.5l.8 .6-2.5 2.2zM242.5 57.8h19.6M260.6 54.5h1l-.5 3.3z"/>
<path d="M261.1 58.1l.5 3.3h-1zM360.6 54l-65.8 65.8M97.5 74.6l2.7-1.9-2 2.6zM105 67.9l-12.5 21.6M109.8 63.1l-63.7 63.7M181.3 70.1h27.4M182.3 70.1l.5 3.3h-1zM187.3 72.1h16.4M187.8 66.8h1l-.5 3.3zM188.3 72.1l.5 3.3h-1zM188.3 63.8v32.8M209.7 73.1v16.9"/>
<path d="M239.7 73.1v16.9M87.2 85.4a24.8 24.8 0 0 0 6.2 4.6M92.5 89.5l-1.2 3.1-.9-.5zM92.5 89.5l-19.9 34.4M203.4 89h42.7M206.4 88.5l3.3 .5-3.3 .5zM239.7 89l3.3-.5v1zM329.6 84.2l2.7-1.9-2 2.6zM46 119.8l1.9 4.4M294.7 112.7l1.9 4.5M61.2 136.9h30.7M64.2 136.4l3.3 .5-3.3 .5z"/>
<path d="M67.5 135.9v39M85.5 136.9l3.3-.5v1zM85.5 135.9v31.6M82.2 148.9h45.6M85.2 148.4l3.3 .5-3.3 .5zM88.5 147.9v28M93.6 143.9l-1.8 4.5M121.5 148.9l3.3-.5v1zM121.5 147.9v28M54.4 178h34.6M54.9 174.8h1l-.5 3.2zM55.4 171.7v24.6"/>
<path d="M122.5 176.8h33.1M154.1 173.6h1l-.5 3.2zM154.6 170.5v25.8M54.4 190h19.6M55.4 190l.5 3.3h-1zM90 191v20.3M120 191v20.3M136 190h19.6M154.6 190l.5 3.3h-1zM83.6 210.4h42.8M86.7 209.8l3.3 .6-3.3 .5zM95.4 205.3l-1.8 4.5"/>
<path d="M120 210.4l3.3-.6v1.1z"/>
<circle cx="295.6" cy="115" r="1.56"/>
<circle cx="47" cy="122" r="1.55"/>
<circle cx="92.7" cy="146.1" r="1.55"/>
<circle cx="94.5" cy="207.6" r="1.55"/>
</g>
<path d="M74.3 67.9l1.5 6h-3zM74.3 67.9v12M135.7 67.9l1.5 6h-3zM135.7 67.9v12" fill="none" stroke="#000" stroke-width=".35"/>
<path d="M137.8 67.9h-65.5" fill="none" stroke="#000" stroke-width=".35" stroke-dasharray="6.3 1.3 1.3 1.3 1.3 1.3" stroke-dashoffset="2.2" stroke-linecap="butt"/>
<g fill="none" stroke="#c0c0c0" stroke-width=".35">
<path d="M65 5v5M115 5v5M165 5v5M215 5v10M265 5v5M315 5v5M365 5v5M15 48.5h5M410 48.5h5M15 98.5h5M410 98.5h5M15 148.5h10"/>
<path d="M405 148.5h10M15 198.5h5M410 198.5h5M15 248.5h5M410 248.5h5M65 287v5M115 287v5M165 287v5M215 282v10M265 287v5M315 287v5M365 287v5"/>
</g>
<g fill="none" stroke="#c0c0c0" stroke-width=".5">
<path d="M263.8 231.8v17M310.6 231.8v38.2M328.8 231.8v55.2M328.8 238.2h81.2M380.8 231.8v6.4M410 231.8h-180v55.2M230 248.8h180M230 257.3h98.8M230 253h98.8M237.8 248.8v38.2M257 248.8v38.2M274.4 248.8v38.2"/>
<path d="M284.6 248.8v38.2M295 248.8v17M230 265.8h98.8M230 261.5h98.8M230 278.5h54.6M230 274.3h54.6M230 270h180M397 278.5h13M397 270v12.8M230 282.8h180M373 282.8v4.2"/>
</g>
<path d="M15 5h400v287h-400zM20 10h390v277h-390z" fill="none" stroke="#c0c0c0" stroke-width=".7"/>
<g fill="#000">
<path d="M86 49.5l.7-.7 2 2.8zM336.7 59.2a.34 .34 0 0 0 0 .5 .34 .34 0 0 0 .5 0l-.2-.3 .2 .3a.34 .34 0 0 0 0-.5 .34 .34 0 0 0-.5 0zM321.5 168.1l.8-.6 1.7 2.8zM218.7 50.3l.8-.7 1.8 2.9z"/>
<path d="M135.7 67.9l1.5 6h-3zM74.3 67.9l1.5 6h-3z"/>
</g>
<g fill="#808080">
<path d="M219.5 49.7l.8-.5 1.2 3.1z"/>
<path d="M329.6 84.2l2.7-1.9-2 2.6z"/>
<path d="M97.5 74.6l2.7-1.9-2 2.6z"/>
<path d="M228 55.5l.8 .6-2.5 2.2z"/>
<path d="M92.5 89.5l-1.2 3.1-.9-.5z"/>
<path d="M85.5 136.9l3.3-.5v1zM64.2 136.4l3.3 .5-3.3 .5zM121.5 148.9l3.3-.5v1zM85.2 148.4l3.3 .5-3.3 .5z"/>
<path d="M206.4 88.5l3.3 .5-3.3 .5zM239.7 89l3.3-.5v1zM86.7 209.8l3.3 .6-3.3 .5zM120 210.4l3.3-.6v1.1z"/>
<path d="M182.3 70.1l.5 3.3h-1zM181.8 54.5h1l-.5 3.3zM188.3 72.1l.5 3.3h-1zM187.8 66.8h1l-.5 3.3zM261.1 58.1l.5 3.3h-1zM260.6 54.5h1l-.5 3.3zM55.4 190l.5 3.3h-1zM54.9 174.8h1l-.5 3.2zM154.6 190l.5 3.3h-1zM154.1 173.6h1l-.5 3.2z"/>
</g>
<g font-size="8.5">
<text x="65.7" y="76">A</text>
<text x="138.2" y="76">A</text>
<text x="85.9" y="225.8">SECTION</text>
<text x="332.5" y="279.7">ModuleDrawing</text>
</g>
<g font-size="7.8">
<text x="218" y="108">Side</text>
<text x="99.3" y="108.1">Top</text>
<text x="334.6" y="108.5">Bottom</text>
<text x="204.8" y="202.1">Northeast</text>
<text x="331.7" y="202.5">Southeast</text>
</g>
<g font-size="5.3">
<text x="41" y="9.5">8</text>
<text x="88.5" y="9.5">7</text>
<text x="138.5" y="9.5">6</text>
<text x="188.5" y="9.5">5</text>
<text x="238.5" y="9.5">4</text>
<text x="288.5" y="9.5">3</text>
<text x="338.5" y="9.5">2</text>
<text x="386" y="9.5">1</text>
<text x="16.2" y="31.3">F</text>
<text x="411.2" y="31.3">F</text>
<text x="16.1" y="75.5">E</text>
<text x="411.1" y="75.5">E</text>
<text x="15.5" y="125.5">D</text>
<text x="410.5" y="125.5">D</text>
<text x="15.4" y="175.5">C</text>
<text x="410.4" y="175.5">C</text>
<text x="16" y="225.5">B</text>
<text x="411" y="225.5">B</text>
<text x="15.5" y="269.8">A</text>
<text x="410.5" y="269.8">A</text>
<text x="41" y="291.5">8</text>
<text x="88.5" y="291.5">7</text>
<text x="138.5" y="291.5">6</text>
<text x="188.5" y="291.5">5</text>
<text x="238.5" y="291.5">4</text>
<text x="288.5" y="291.5">3</text>
<text x="338.5" y="291.5">2</text>
<text x="386" y="291.5">1</text>
</g>
<g font-size="4.7" fill="#808080">
<text x="206.7" y="24.6" transform="rotate(60 206.7 24.6)">R3.18 ±0.10</text>
<text x="233.3" y="48.4" transform="rotate(-51 233.3 48.4)">R1.25 ±0.10</text>
<text x="260.1" y="56.3" transform="rotate(-90 260.1 56.3)">0.17 ±0.10</text>
<text x="181.3" y="74.9" transform="rotate(-90 181.3 74.9)">6.18 ±0.50</text>
<text x="212.5" y="88">15.00 ±0.50</text>
<text x="187.3" y="95.2" transform="rotate(-90 187.3 95.2)">1.00 ±0.50</text>
<text x="54.1" y="110.9" transform="rotate(-45 54.1 110.9)">+0.50</text>
<text x="298.7" y="114.3" transform="rotate(-45 298.7 114.3)">20.00 ±0.50</text>
<text x="50" y="121.4" transform="rotate(-45 50 121.4)">6.75 -0.10</text>
<text x="72.4" y="122.3" transform="rotate(-60 72.4 122.3)">R12.50 ±0.50</text>
<text x="65.5" y="135.9">6.00 ±0.50</text>
<text x="108.2" y="143.4">+1.00</text>
<text x="95.3" y="147.8">11.00 -0.50</text>
<text x="54.4" y="196.9" transform="rotate(-90 54.4 196.9)">3.98 ±0.50</text>
<text x="153.6" y="193.9" transform="rotate(-90 153.6 193.9)">4.38 ±0.50</text>
<text x="97.1" y="209.3">10.0 -1.0</text>
<text x="107.5" y="204.8">+0.5</text>
</g>
<g font-size="4.7">
<text x="45.6" y="38.1">8X Thermistors</text>
<text x="181.1" y="39.3">Ball bearing</text>
<text x="296.5" y="38.1">Force sensitive</text>
<text x="44.3" y="42.6">evenly spaced</text>
<text x="305.3" y="42.6">resistor</text>
<text x="287.8" y="149.7">8X Thermistor</text>
<text x="297.5" y="154.2">wires</text>
<text x="123" y="225.8">A-A</text>
<text x="95.9" y="234">SCALE 3 : 1</text>
</g>
<text font-size="4.1" x="21" y="293.7">SOLIDWORKS Educational Product. For Instructional Use Only.</text>
<text font-size="3.9" x="400.9" y="275.5">A3</text>
<g font-size="2">
<text x="230.6" y="234.6">UNLESS OTHERWISE SPECIFIED:</text>
<text x="230.6" y="237.1">DIMENSIONS ARE IN MILLIMETERS</text>
<text x="230.6" y="239.6">SURFACE FINISH:</text>
<text x="264.4" y="234.6">FINISH:</text>
<text x="311.3" y="234.5">DEBURR AND</text>
<text x="311.3" y="237">BREAK SHARP</text>
<text x="311.3" y="239.5">EDGES</text>
<text x="342.6" y="236">DO NOT SCALE DRAWING</text>
<text x="383.3" y="236.2">REVISION</text>
<text x="230.6" y="242.1">TOLERANCES:</text>
<text x="232.2" y="244.6">LINEAR:</text>
<text x="232.2" y="247.1">ANGULAR:</text>
<text x="244.3" y="252">NAME</text>
<text x="260" y="251.9">SIGNATURE</text>
<text x="277.2" y="251.9">DATE</text>
<text x="330.1" y="251.9">TITLE:</text>
<text x="230.6" y="256.1">DRAWN</text>
<text x="230.9" y="260.3">CHK'D</text>
<text x="230.4" y="264.4">APPV'D</text>
<text x="231.1" y="268.8">MFG</text>
<text x="231.5" y="273">Q.A</text>
<text x="285.6" y="272.5">MATERIAL:</text>
<text x="330" y="272.5">DWG NO.</text>
<text x="285.6" y="285.5">WEIGHT:</text>
<text x="330.1" y="285.6">SCALE:2:1</text>
<text x="374.5" y="285.6">SHEET 1 OF 1</text>
</g>
</svg>
